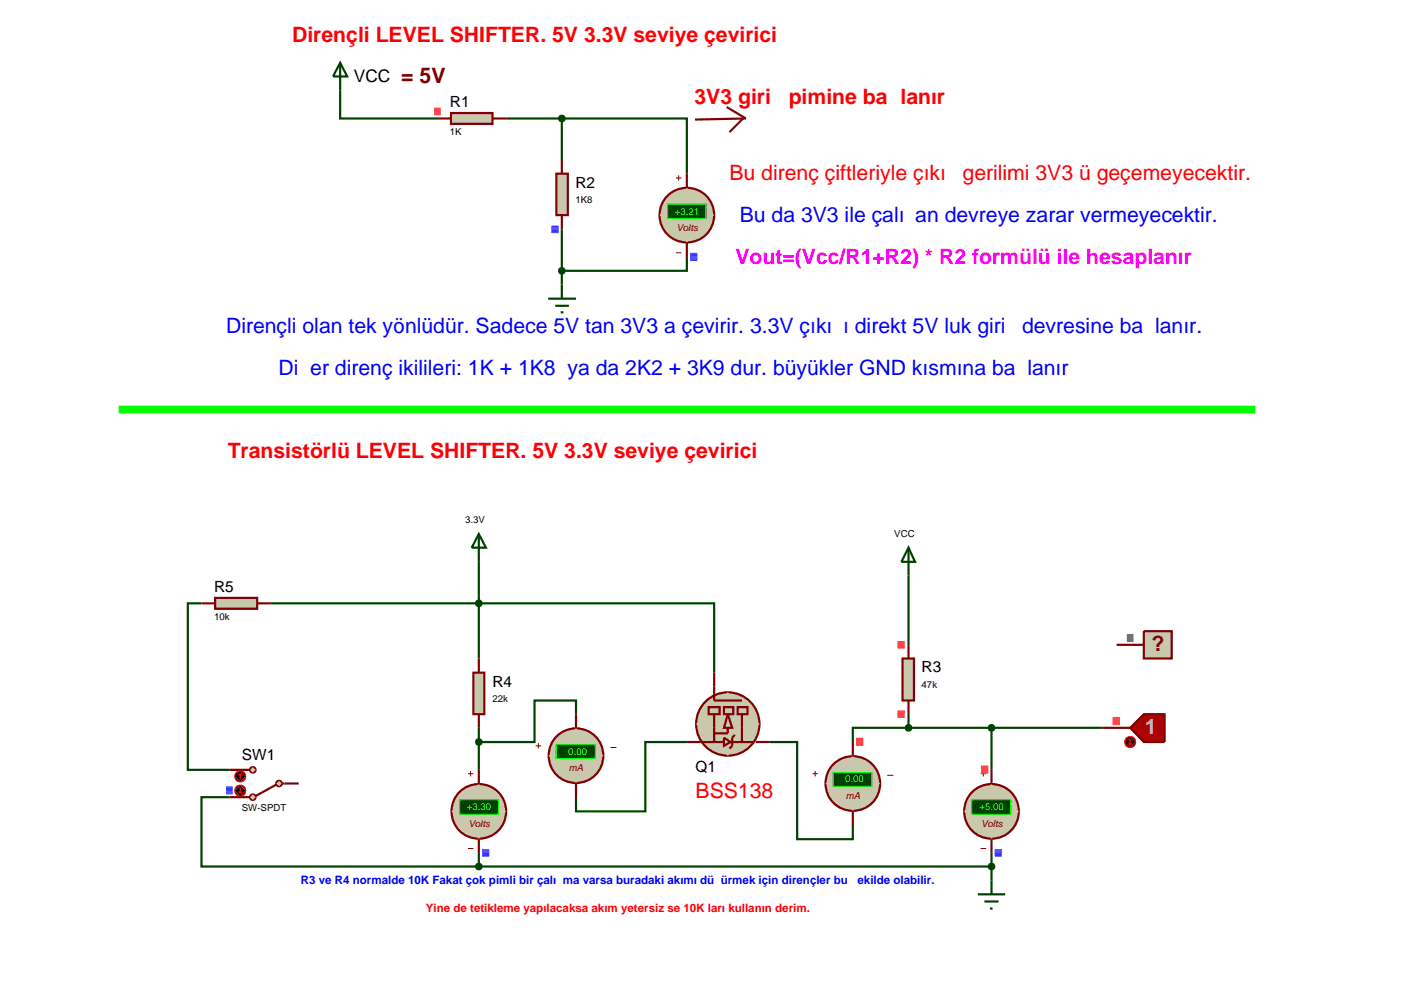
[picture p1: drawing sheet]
<svg xmlns="http://www.w3.org/2000/svg" width="257mm" height="180mm" viewBox="0 0 257 180" stroke-linecap="round" stroke-linejoin="round" font-family="sans-serif">
<g fill="none" stroke="#004000" stroke-width=".4">
<path d="M62.3 16.6v5.1h17.8M92.8 21.7h10.1M102.9 21.7h22.9v10.1M102.9 21.7v7.6M102.9 42v10.1M125.8 47.1v2.5h-22.9M36.9 110.5h-2.5v30.5h7.6M49.6 110.5h81.2v12.7M87.7 102.9v17.7M166.4 105.4v12.7M87.7 133.3v7.7M105.5 130.8v-2.5h-7.6v7.6h-10.2"/>
<path d="M125.8 135.9h-7.6v12.7h-12.7v-2.6M141 135.9h5v17.8h10.2v-2.6M166.4 133.3h-10.2v2.6M166.4 130.8v2.5M166.4 133.3h35.5M181.6 133.3v7.7M42 146h-5.1v12.7h50.8M87.7 156.2v2.5M87.7 158.7h93.9M181.6 156.2v5.1"/>
</g>
<path d="M82.6 20.7h7.6v2h-7.6z" fill="#c8c8aa" stroke="#800000" stroke-width=".4"/>
<path d="M80.1 21.7h2.5M90.2 21.7h2.6" fill="none" stroke="#800000" stroke-width=".4"/>
<g fill="none" stroke="#ff4040" stroke-width=".18">
<path d="M79.5 19.8h1.2M79.5 19.9h1.2M79.5 20h1.2M79.5 20.1h1.2M79.5 20.2h1.2M79.5 20.3h1.2M79.5 20.4h1.2M79.5 20.5h1.2M79.5 20.6h1.2M79.5 20.7h1.2M79.5 20.8h1.2M79.5 20.9h1.2"/>
<path d="M79.5 21h1.2"/>
</g>
<path d="M101.9 31.8h2.1v7.6h-2.1z" fill="#c8c8aa" stroke="#800000" stroke-width=".4"/>
<path d="M102.9 29.3v2.5M102.9 39.4v2.6" fill="none" stroke="#800000" stroke-width=".4"/>
<g fill="none" stroke="#4040ff" stroke-width=".18">
<path d="M101 41.4h1.3M101 41.5h1.3M101 41.6h1.3M101 41.7h1.3M101 41.8h1.3M101 41.9h1.3M101 42h1.3M101 42.1h1.3M101 42.2h1.3M101 42.3h1.3M101 42.4h1.3M101 42.5h1.3"/>
<path d="M101 42.6h1.3"/>
</g>
<path d="M62.3 11.5l1.3 2.5h-2.6zM62.3 11.5v5.1M100.4 54.7h5.1M101.7 56h2.5M102.7 57.2h.5M102.9 52.1v2.6" fill="none" stroke="#004000" stroke-width=".4"/>
<path d="M122 36.2a5 5 0 0 1 3.8-1.8l-5 5a5 5 0 0 1 1.2-3.2zM125.8 34.4a5 5 0 0 1 5 5zM125.8 44.4l5-5a5 5 0 0 1-5 5zM120.8 39.4l5 5a5 5 0 0 1-5-5z" fill="#c8c8aa" stroke="#800000" stroke-width=".4"/>
<path d="M120.8 39.4l5-5 5 5-5 5z" fill="#c8c8aa"/>
<path d="M123.8 32.6h1M124.3 32.1v1M123.8 46.3h1" fill="none" stroke="#800000" stroke-width=".18"/>
<path d="M122.3 37.4h7v2.6h-7z" fill="#004000" stroke="#0f0" stroke-width=".2"/>
<path d="M125.8 31.8v2.6M125.8 44.5v2.6" fill="none" stroke="#800000" stroke-width=".4"/>
<g fill="none" stroke="#4040ff" stroke-width=".18">
<path d="M126.4 46.4h1.3M126.4 46.5h1.3M126.4 46.6h1.3M126.4 46.7h1.3M126.4 46.8h1.3M126.4 46.9h1.3M126.4 47h1.3M126.4 47.1h1.3M126.4 47.2h1.3M126.4 47.3h1.3M126.4 47.4h1.3M126.4 47.5h1.3"/>
<path d="M126.4 47.6h1.3M126.4 47.7h1.3"/>
</g>
<path d="M102.6 21.3l.3-.1-.5 .5zM102.9 21.2l.4 .2 .1 .3zM102.9 22.2l.5-.5-.1 .3zM102.4 21.7l.5 .5-.4-.2z" fill="#004000" stroke="#004000" stroke-width=".4"/>
<path d="M102.9 21.2l.5 .5-.5 .5-.5-.5z" fill="#004000"/>
<path d="M102.6 49.2l.3-.1-.5 .5zM102.9 49.1l.4 .2 .1 .3zM103.4 49.6l-.1 .3-.4 .2zM102.4 49.6l.5 .5-.4-.2z" fill="#004000" stroke="#004000" stroke-width=".4"/>
<path d="M102.4 49.6l.5-.5 .5 .5-.5 .5z" fill="#004000"/>
<g fill="#c8c8aa" stroke="#800000" stroke-width=".4">
<path d="M133.3 130.8l.8 2.5h-1.5z"/>
<path d="M129.2 128.5a5.8 5.8 0 0 1 4.1-1.7l-5.8 5.8a5.8 5.8 0 0 1 1.7-4.1zM133.3 126.8a5.8 5.8 0 0 1 5.8 5.8zM133.3 138.4l5.8-5.8a5.8 5.8 0 0 1-5.8 5.8zM127.5 132.6l5.8 5.8a5.8 5.8 0 0 1-5.8-5.8z"/>
</g>
<path d="M127.5 132.6l5.8-5.8 5.8 5.8-5.8 5.8z" fill="#c8c8aa"/>
<path d="M130.8 125.7v2.6h5.1M130.8 130.8v5.1M133.3 133.3v1h-2.5M135.9 130.8v5.1" fill="none" stroke="#800000" stroke-width=".4"/>
<path d="M132.6 135.1l1.2 .8-1.2 .7z" fill="#c8c8aa" stroke="#800000" stroke-width=".4"/>
<path d="M128.3 135.9h4.3M134.1 135.9h4.1M134.6 134.6l-.5 .5v1.5l-.5 .5" fill="none" stroke="#800000" stroke-width=".4"/>
<g fill="#c8c8aa" stroke="#800000" stroke-width=".4">
<path d="M135.1 129.5h1.8v1.3h-1.8z"/>
<path d="M129.8 129.5h2v1.3h-2z"/>
<path d="M132.6 129.5h1.7v1.3h-1.7z"/>
</g>
<path d="M125.8 135.9h2.5M130.8 123.2v2.5M138.4 135.9h2.6" fill="none" stroke="#800000" stroke-width=".4"/>
<path d="M152.4 140.3a5 5 0 0 1 3.8-1.8l-5 5a5 5 0 0 1 1.2-3.2zM156.2 138.5a5 5 0 0 1 5 5zM156.2 148.5l5-5a5 5 0 0 1-5 5zM151.2 143.5l5 5a5 5 0 0 1-5-5z" fill="#c8c8aa" stroke="#800000" stroke-width=".4"/>
<path d="M151.2 143.5l5-5 5 5-5 5z" fill="#c8c8aa"/>
<path d="M148.8 141.7h1M149.3 141.2v1M162.5 142h1.1" fill="none" stroke="#800000" stroke-width=".18"/>
<path d="M152.6 141.5h7.1v2.5h-7.1z" fill="#004000" stroke="#0f0" stroke-width=".2"/>
<path d="M156.2 135.9v2.5M156.2 148.6v2.5" fill="none" stroke="#800000" stroke-width=".4"/>
<g fill="none" stroke="#ff4040" stroke-width=".18">
<path d="M156.8 135.2h1.3M156.8 135.3h1.3M156.8 135.4h1.3M156.8 135.5h1.3M156.8 135.6h1.3M156.8 135.7h1.3M156.8 135.8h1.3M156.8 135.9h1.3M156.8 136h1.3M156.8 136.1h1.3M156.8 136.2h1.3M156.8 136.3h1.3"/>
<path d="M156.8 136.4h1.3M156.8 136.5h1.3"/>
</g>
<path d="M165.3 120.6h2.1v7.7h-2.1z" fill="#c8c8aa" stroke="#800000" stroke-width=".4"/>
<path d="M166.4 118.1v2.5M166.4 128.3v2.5" fill="none" stroke="#800000" stroke-width=".4"/>
<g fill="none" stroke="#ff4040" stroke-width=".18">
<path d="M164.4 117.5h1.3M164.4 117.6h1.3M164.4 117.7h1.3M164.4 117.8h1.3M164.4 117.9h1.3M164.4 118h1.3M164.4 118.1h1.3M164.4 118.2h1.3M164.4 118.3h1.3M164.4 118.4h1.3M164.4 118.5h1.3M164.4 118.6h1.3"/>
<path d="M164.4 118.7h1.3M164.4 130.2h1.3M164.4 130.3h1.3M164.4 130.4h1.3M164.4 130.5h1.3M164.4 130.6h1.3M164.4 130.7h1.3M164.4 130.8h1.3M164.4 130.9h1.3M164.4 131h1.3M164.4 131.1h1.3M164.4 131.2h1.3"/>
<path d="M164.4 131.3h1.3M164.4 131.4h1.3"/>
</g>
<path d="M209.5 130.8h3.8v5.1h-3.8l-2.5-2.6z" fill="#c00000" stroke="#800000" stroke-width=".4"/>
<path d="M201.9 133.3h5.1" fill="none" stroke="#800000" stroke-width=".4"/>
<path d="M206.3 135.2l.7-.3-1 1zM207 134.9a.94 .94 0 0 1 1 1zM208 135.9a.94 .94 0 0 1-1 1zM206 135.9l1 1a.94 .94 0 0 1-1-1z" fill="#400000" stroke="#f00" stroke-width=".2"/>
<path d="M206 135.9l1-1 1 1-1 1z" fill="#400000"/>
<path d="M206.7 136.1l.3 .3M207 135.4v1M207 135.4l.2 .2M207 135.4l-.3 .2M207.2 136.1l-.2 .3" fill="none" stroke="#f00" stroke-width=".2"/>
<g fill="none" stroke="#ff4040" stroke-width=".18">
<path d="M203.8 131.4h1.3M203.8 131.5h1.3M203.8 131.6h1.3M203.8 131.7h1.3M203.8 131.8h1.3M203.8 131.9h1.3M203.8 132h1.3M203.8 132.1h1.3M203.8 132.2h1.3M203.8 132.3h1.3M203.8 132.4h1.3M203.8 132.5h1.3"/>
<path d="M203.8 132.6h1.3M203.8 132.7h1.3"/>
</g>
<path d="M166.1 132.9l.3-.1-.5 .5zM166.4 132.8l.3 .1 .2 .4zM166.9 133.3l-.1 .3-.4 .2zM165.9 133.3l.5 .5-.4-.2z" fill="#004000" stroke="#004000" stroke-width=".4"/>
<path d="M166.4 132.8l.5 .5-.5 .5-.5-.5z" fill="#004000"/>
<path d="M101.7 135.2a5 5 0 0 1 3.8-1.8l-5 5a5 5 0 0 1 1.2-3.2zM105.5 133.4a5 5 0 0 1 5 5zM105.5 143.4l5-5a5 5 0 0 1-5 5zM100.5 138.4l5 5a5 5 0 0 1-5-5z" fill="#c8c8aa" stroke="#800000" stroke-width=".4"/>
<path d="M100.5 138.4l5-5 5 5-5 5z" fill="#c8c8aa"/>
<path d="M98.1 136.6h1M98.6 136.1v1M111.8 136.9h1.1" fill="none" stroke="#800000" stroke-width=".18"/>
<path d="M101.9 136.4h7.1v2.5h-7.1z" fill="#004000" stroke="#0f0" stroke-width=".2"/>
<path d="M105.5 130.8v2.5M105.5 143.5v2.5" fill="none" stroke="#800000" stroke-width=".4"/>
<path d="M86.7 123.2h2v7.6h-2z" fill="#c8c8aa" stroke="#800000" stroke-width=".4"/>
<path d="M87.7 120.6v2.6M87.7 130.8v2.5" fill="none" stroke="#800000" stroke-width=".4"/>
<path d="M166.4 100.3l1.2 2.6h-2.5zM166.4 100.3v5.1M179.1 163.8h5M180.3 165.1h2.6M181.3 166.4h.5M181.6 161.3v2.5" fill="none" stroke="#004000" stroke-width=".4"/>
<path d="M177.8 145.4a5 5 0 0 1 3.8-1.8l-5 5a5 5 0 0 1 1.2-3.2zM181.6 143.6a5 5 0 0 1 5 5zM181.6 153.6l5-5a5 5 0 0 1-5 5zM176.6 148.6l5 5a5 5 0 0 1-5-5z" fill="#c8c8aa" stroke="#800000" stroke-width=".4"/>
<path d="M176.6 148.6l5-5 5 5-5 5z" fill="#c8c8aa"/>
<path d="M179.6 141.7h1M179.6 155.4h1M180.1 141.2v1" fill="none" stroke="#800000" stroke-width=".18"/>
<path d="M178 146.5h7.1v2.6h-7.1z" fill="#004000" stroke="#0f0" stroke-width=".2"/>
<path d="M181.6 141v2.5M181.6 153.7v2.5" fill="none" stroke="#800000" stroke-width=".4"/>
<g fill="none" stroke="#4040ff" stroke-width=".18">
<path d="M182.2 155.6h1.3M182.2 155.7h1.3M182.2 155.8h1.3M182.2 155.9h1.3M182.2 156h1.3M182.2 156.1h1.3M182.2 156.2h1.3M182.2 156.3h1.3M182.2 156.4h1.3M182.2 156.5h1.3M182.2 156.6h1.3M182.2 156.7h1.3"/>
<path d="M182.2 156.8h1.3"/>
</g>
<g fill="none" stroke="#ff4040" stroke-width=".18">
<path d="M179.7 140.3h1.3M179.7 140.4h1.3M179.7 140.5h1.3M179.7 140.6h1.3M179.7 140.7h1.3M179.7 140.8h1.3M179.7 140.9h1.3M179.7 141h1.3M179.7 141.1h1.3M179.7 141.2h1.3M179.7 141.3h1.3M179.7 141.4h1.3"/>
<path d="M179.7 141.5h1.3M179.7 141.6h1.3"/>
</g>
<path d="M87.7 97.8l1.3 2.5h-2.6zM87.7 97.8v5.1" fill="none" stroke="#004000" stroke-width=".4"/>
<path d="M87.3 110.2l.4-.2-.5 .5zM87.7 110l.3 .1 .2 .4zM88.2 110.5l-.1 .3-.4 .2zM87.2 110.5l.5 .5-.4-.2z" fill="#004000" stroke="#004000" stroke-width=".4"/>
<path d="M87.2 110.5l.5-.5 .5 .5-.5 .5z" fill="#004000"/>
<path d="M87.3 135.6l.4-.2-.5 .5zM87.7 135.4l.3 .1 .2 .4zM88.2 135.9l-.1 .3-.4 .2zM87.2 135.9l.5 .5-.4-.2z" fill="#004000" stroke="#004000" stroke-width=".4"/>
<path d="M87.2 135.9l.5-.5 .5 .5-.5 .5z" fill="#004000"/>
<path d="M84.5 144.8a5 5 0 0 1 3.2-1.2l-5 5a5 5 0 0 1 1.8-3.8zM87.7 143.6a5 5 0 0 1 5 5zM87.7 153.6l5-5a5 5 0 0 1-5 5zM82.7 148.6l5 5a5 5 0 0 1-5-5z" fill="#c8c8aa" stroke="#800000" stroke-width=".4"/>
<path d="M82.7 148.6l5-5 5 5-5 5z" fill="#c8c8aa"/>
<path d="M85.7 141.7h1M85.7 155.4h1M86.2 141.2v1" fill="none" stroke="#800000" stroke-width=".18"/>
<path d="M84.2 146.5h7.1v2.6h-7.1z" fill="#004000" stroke="#0f0" stroke-width=".2"/>
<path d="M87.7 141v2.5M87.7 153.7v2.5" fill="none" stroke="#800000" stroke-width=".4"/>
<g fill="none" stroke="#4040ff" stroke-width=".18">
<path d="M88.3 155.6h1.3M88.3 155.7h1.3M88.3 155.8h1.3M88.3 155.9h1.3M88.3 156h1.3M88.3 156.1h1.3M88.3 156.2h1.3M88.3 156.3h1.3M88.3 156.4h1.3M88.3 156.5h1.3M88.3 156.6h1.3M88.3 156.7h1.3"/>
<path d="M88.3 156.8h1.3"/>
</g>
<path d="M181.2 158.4l.4-.2-.5 .5zM181.6 158.2l.3 .1 .2 .4zM182.1 158.7l-.1 .3-.4 .2zM181.1 158.7l.5 .5-.4-.2z" fill="#004000" stroke="#004000" stroke-width=".4"/>
<path d="M181.1 158.7l.5-.5 .5 .5-.5 .5z" fill="#004000"/>
<path d="M87.3 158.4l.4-.2-.5 .5zM87.7 158.2l.3 .1 .2 .4zM88.2 158.7l-.1 .3-.4 .2zM87.2 158.7l.5 .5-.4-.2z" fill="#004000" stroke="#004000" stroke-width=".4"/>
<path d="M87.2 158.7l.5-.5 .5 .5-.5 .5z" fill="#004000"/>
<path d="M50.8 143.1l.3-.1-.5 .5zM51.1 143l.3 .1 .2 .4zM51.1 144l.5-.5-.2 .4zM50.6 143.5l.5 .5-.3-.1z" fill="#c8c8aa" stroke="#800000" stroke-width=".4"/>
<path d="M51.1 143l.5 .5-.5 .5-.5-.5z" fill="#c8c8aa"/>
<path d="M51.6 143.5h.5" fill="none" stroke="#800000" stroke-width=".4"/>
<path d="M45.9 140.7l.4-.2-.5 .5zM46.3 140.5l.4 .2 .1 .3zM46.8 141l-.1 .3-.4 .2zM45.8 141l.5 .5-.3-.1z" fill="#c8c8aa" stroke="#800000" stroke-width=".4"/>
<path d="M45.8 141l.5-.5 .5 .5-.5 .5z" fill="#c8c8aa"/>
<path d="M44.5 141h1.3M50.6 143.7l-3.8 2.1" fill="none" stroke="#800000" stroke-width=".4"/>
<path d="M45.9 145.7l.4-.2-.5 .5zM46.3 145.5l.4 .2 .1 .3zM46.8 146l-.1 .3-.4 .2zM45.8 146l.5 .5-.4-.2z" fill="#c8c8aa" stroke="#800000" stroke-width=".4"/>
<path d="M45.8 146l.5-.5 .5 .5-.5 .5z" fill="#c8c8aa"/>
<path d="M42 146h3.8M42 141h2.5M52.1 143.5h2.6" fill="none" stroke="#800000" stroke-width=".4"/>
<path d="M43.3 144.1l.7-.3-1 1zM44 143.8a.94 .94 0 0 1 1 1zM44 145.8l1-1a.94 .94 0 0 1-1 1zM43 144.8l1 1a.94 .94 0 0 1-1-1z" fill="#400000" stroke="#f00" stroke-width=".2"/>
<path d="M44 143.8l1 1-1 1-1-1z" fill="#400000"/>
<path d="M43.8 145l.2 .3M44 144.3v1M44.3 145l-.3 .3" fill="none" stroke="#f00" stroke-width=".2"/>
<path d="M43.3 141.5l.7-.3-1 1zM44 141.2a.94 .94 0 0 1 1 1zM44 143.2l1-1a.94 .94 0 0 1-1 1zM43 142.2l1 1a.94 .94 0 0 1-1-1z" fill="#400000" stroke="#f00" stroke-width=".2"/>
<path d="M44 141.2l1 1-1 1-1-1z" fill="#400000"/>
<path d="M44 141.7l.3 .3M44 141.7l-.2 .3M44 141.7v1" fill="none" stroke="#f00" stroke-width=".2"/>
<g fill="none" stroke="#4040ff" stroke-width=".18">
<path d="M41.4 144.1h1.2M41.4 144.2h1.2M41.4 144.3h1.2M41.4 144.4h1.2M41.4 144.5h1.2M41.4 144.6h1.2M41.4 144.7h1.2M41.4 144.8h1.2M41.4 144.9h1.2M41.4 145h1.2M41.4 145.1h1.2M41.4 145.2h1.2"/>
<path d="M41.4 145.3h1.2M41.4 145.4h1.2"/>
</g>
<path d="M39.4 109.5h7.7v2h-7.7z" fill="#c8c8aa" stroke="#800000" stroke-width=".4"/>
<path d="M36.9 110.5h2.5M47.1 110.5h2.5" fill="none" stroke="#800000" stroke-width=".4"/>
<path d="M209.5 115.6h5.1v5h-5.1z" fill="#c8c8aa" stroke="#800000" stroke-width=".4"/>
<path d="M204.5 118.1h5" fill="none" stroke="#800000" stroke-width=".4"/>
<g fill="none" stroke="#808080" stroke-width=".18">
<path d="M206.4 116.2h1.2M206.4 116.3h1.2M206.4 116.4h1.2M206.4 116.5h1.2M206.4 116.6h1.2M206.4 116.7h1.2M206.4 116.8h1.2M206.4 116.9h1.2M206.4 117h1.2M206.4 117.1h1.2M206.4 117.2h1.2M206.4 117.3h1.2"/>
<path d="M206.4 117.4h1.2M206.4 117.5h1.2"/>
</g>
<path d="M181.2 133l.4-.2-.5 .5zM181.6 132.8l.3 .1 .2 .4zM182.1 133.3l-.1 .3-.4 .2zM181.1 133.3l.5 .5-.4-.2z" fill="#004000" stroke="#004000" stroke-width=".4"/>
<path d="M181.1 133.3l.5-.5 .5 .5-.5 .5z" fill="#004000"/>
<path d="M21.7 75h208.2" fill="none" stroke="#0f0" stroke-width="1.4" stroke-linecap="butt"/>
<path d="M133.1 19.6l3.5 2.1-9.3 .2M136.1 21.7l-2.5 2.5" fill="none" stroke="#800000" stroke-width=".4"/>
<g font-size="3.9" fill="#f00">
<text x="53.5" y="7.6">Dirençli LEVEL SHIFTER. 5V 3.3V seviye çevirici</text>
<text x="127.2" y="19.1">3V3 giriş pimine bağlanır</text>
<text x="133.6" y="33">Bu direnç çiftleriyle çıkış gerilimi 3V3 ü geçemeyecektir.</text>
<text x="41.7" y="83.8">Transistörlü LEVEL SHIFTER. 5V 3.3V seviye çevirici</text>
<text x="127.4" y="146.2">BSS138</text>
</g>
<g font-size="3.9" fill="#800000">
<text x="73.5" y="15.2">= 5V</text>
<text x="210.9" y="119.3">?</text>
</g>
<g font-size="3.9" fill="#00f">
<text x="135.5" y="40.6">Bu da 3V3 ile çalışan devreye zarar vermeyecektir.</text>
<text x="41.4" y="61">Dirençli olan tek yönlüdür. Sadece 5V tan 3V3 a çevirir. 3.3V çıkışı direkt 5V luk giriş devresine bağlanır.</text>
<text x="51" y="68.6">Diğer direnç ikilileri: 1K + 1K8 ya da 2K2 + 3K9 dur. büyükler GND kısmına bağlanır</text>
</g>
<text font-size="3.9" fill="#f0f" x="134.7" y="48.3">Vout=(Vcc/R1+R2) * R2 formülü ile hesaplanır</text>
<text font-size="3.9" fill="#c0c0c0" x="209.7" y="134.5">1</text>
<text font-size="3.2" x="64.8" y="15.1">VCC</text>
<g font-size="2.8">
<text x="82.4" y="19.6">R1</text>
<text x="105.4" y="34.4">R2</text>
<text x="39.2" y="108.4">R5</text>
<text x="90.2" y="125.8">R4</text>
<text x="168.8" y="123.2">R3</text>
<text x="44.3" y="139.3">SW1</text>
<text x="127.4" y="141.4">Q1</text>
</g>
<text font-size="2.1" fill="#00f" x="55.1" y="161.9">R3 ve R4 normalde 10K Fakat çok pimli bir çalışma varsa buradaki akımı düşürmek için dirençler bu şekilde olabilir.</text>
<text font-size="2.1" fill="#f00" x="78" y="167">Yine de tetikleme yapılacaksa akım yetersiz se 10K ları kullanın derim.</text>
<g font-size="1.8">
<text x="82.4" y="24.7">1K</text>
<text x="105.4" y="37.2">1K8</text>
<text x="85.2" y="95.8">3.3V</text>
<text x="163.8" y="98.4">VCC</text>
<text x="39.2" y="113.5">10k</text>
<text x="168.8" y="126">47k</text>
<text x="90.2" y="128.6">22k</text>
<text x="44.3" y="148.5">SW-SPDT</text>
</g>
<g font-size="1.8" fill="#0f0">
<text x="123.6" y="39.3">+3.21</text>
<text x="104.1" y="138.2">0.00</text>
<text x="154.8" y="143.3">0.00</text>
<text x="85.5" y="148.4">+3.30</text>
<text x="179.4" y="148.4">+5.00</text>
</g>
<g font-size="1.8" fill="#800000">
<text x="123.9" y="42.3">Volts</text>
<text x="104.2" y="141.3">mA</text>
<text x="154.9" y="146.4">mA</text>
<text x="85.8" y="151.5">Volts</text>
<text x="179.7" y="151.5">Volts</text>
</g>
</svg>
